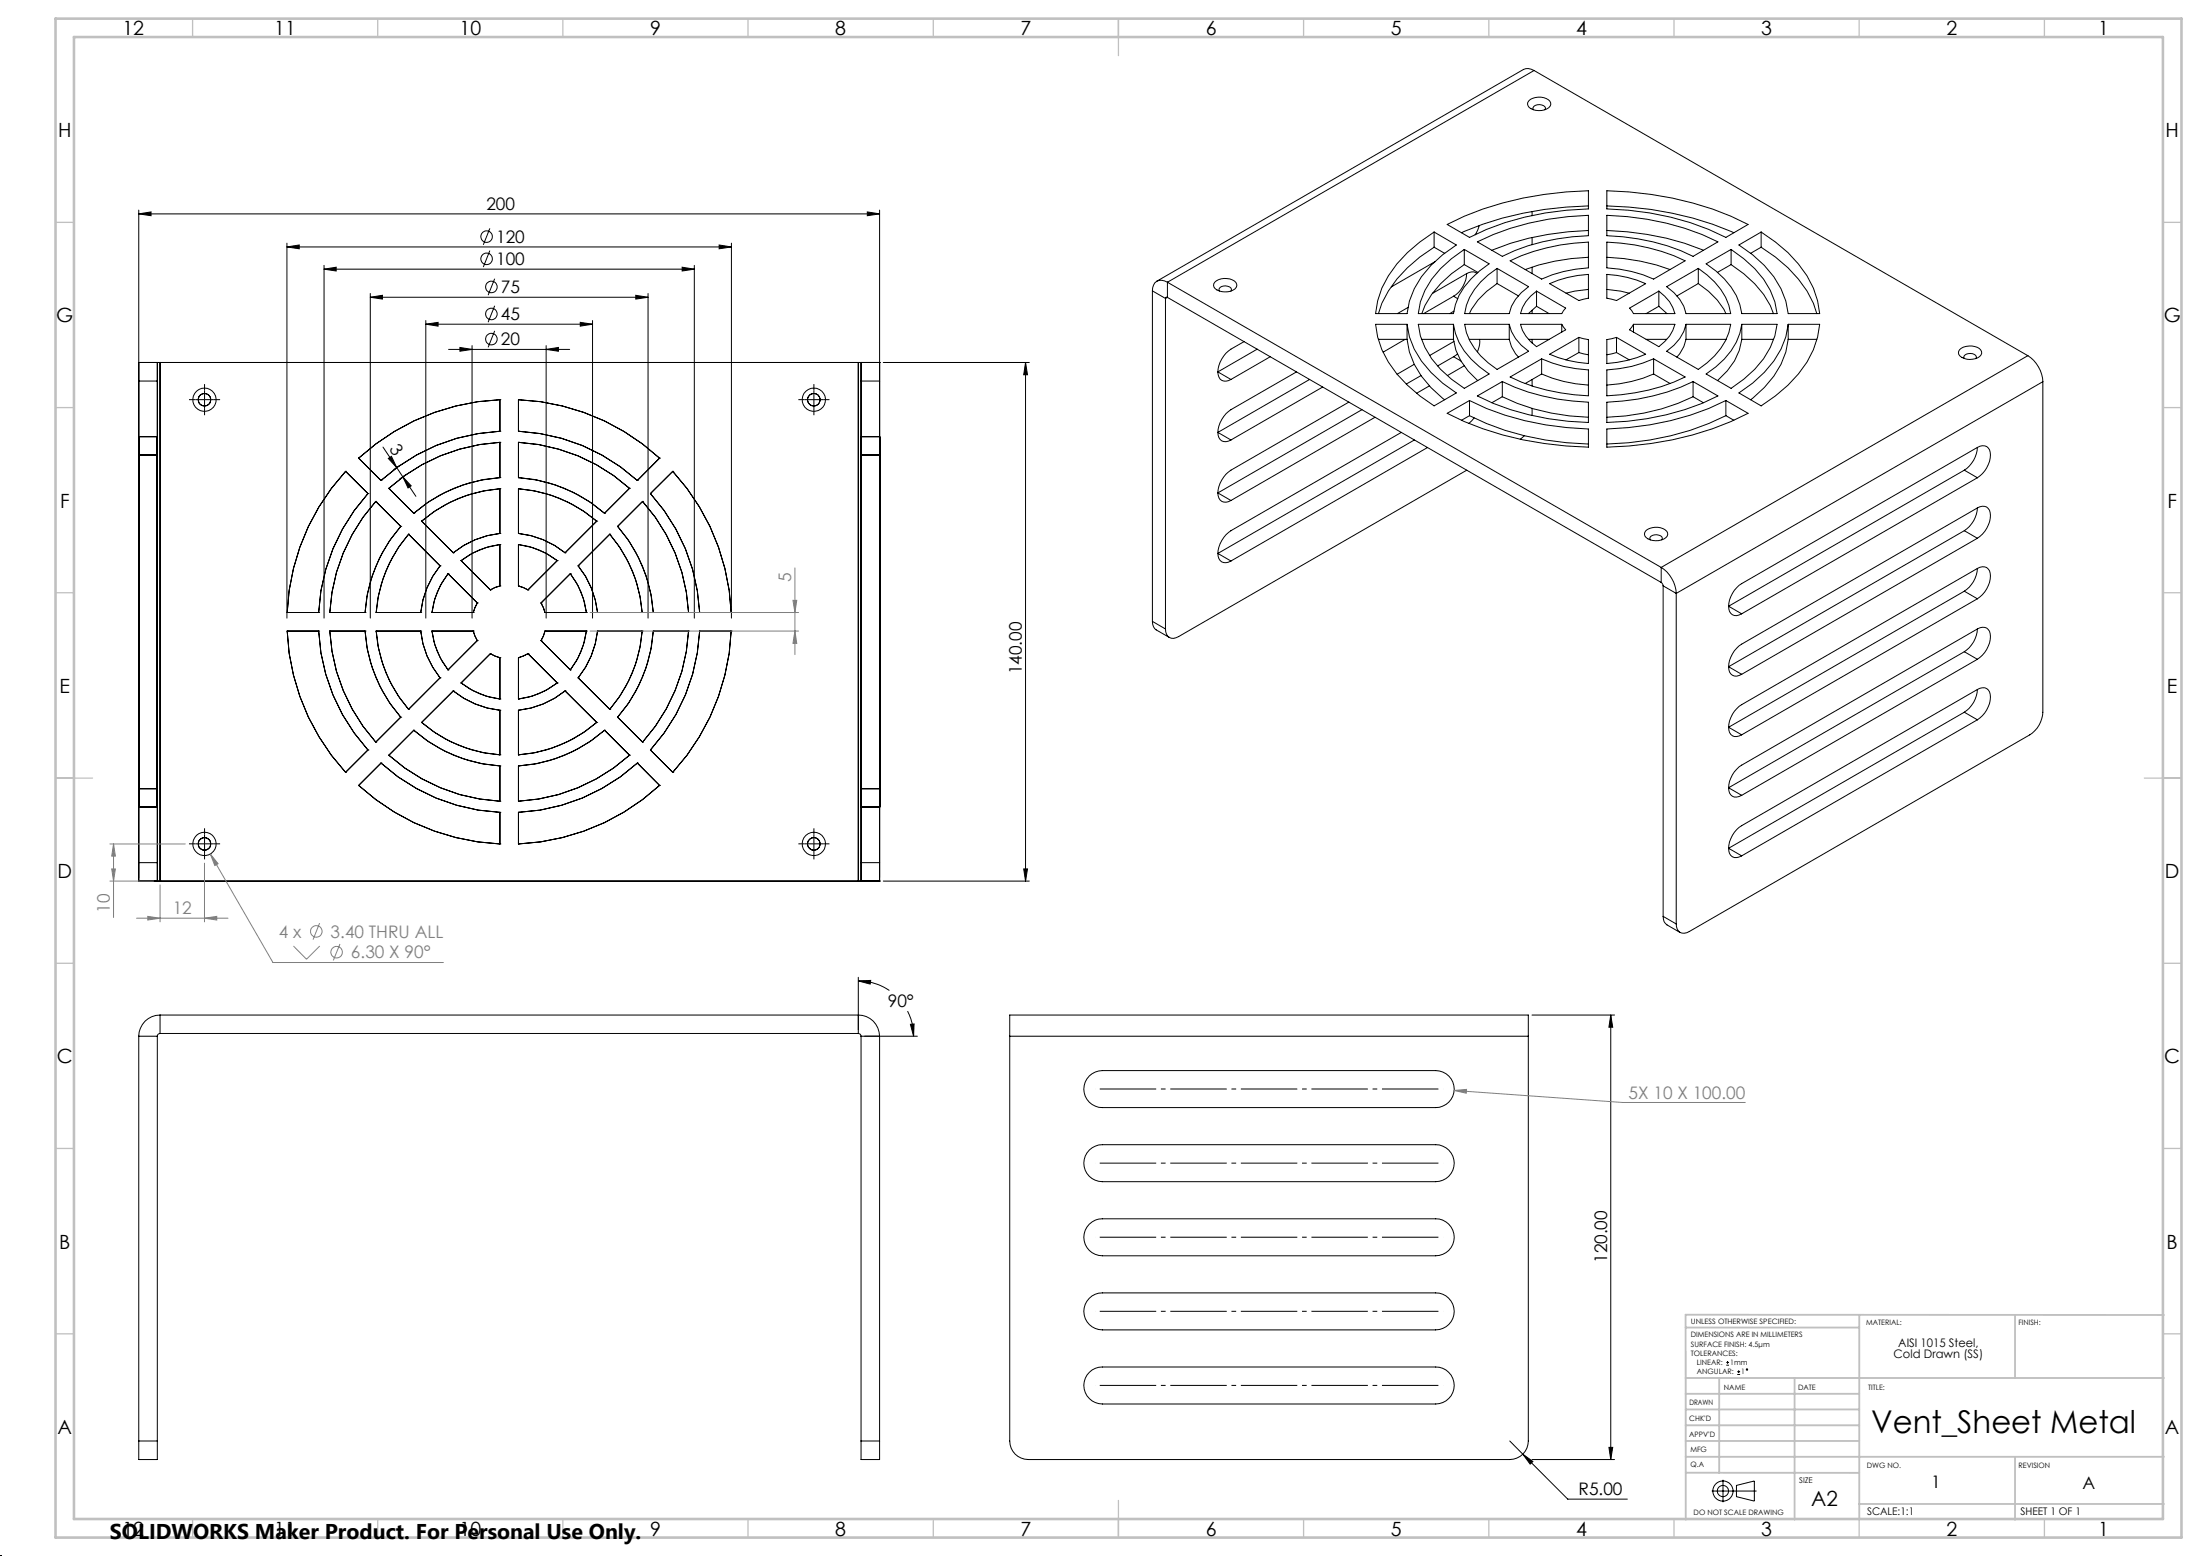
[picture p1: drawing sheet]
<svg xmlns="http://www.w3.org/2000/svg" width="594mm" height="420mm" viewBox="0 0 594 420" stroke-linecap="round" stroke-linejoin="round" font-family="sans-serif">
<g fill="none" stroke="#000" stroke-width=".27">
<path d="M414.2 19a2.91 2.91 0 0 0-2.9-.2l-99 57.1M414.2 19l133.3 77M414.2 19l-99 57.2M412.8 27.2a4.4 4.4 0 0 1 5.7 .1 1.58 1.58 0 0 1-1.5 2.4 4.1 4.1 0 0 1-4.4-1.1l-.1-1zM414 29.6l-.1-.3a1.95 1.95 0 0 1 3.4-.2l-.2 .5M413.7 57.1v1.1M428.9 55.6a90 90 0 0 0-34.3 7.2M433.8 58.1a71.5 71.5 0 0 1 30 7.2l-6.7 3.9a56.2 56.2 0 0 0-23.3-5.6zM433.8 51.5a88.3 88.3 0 0 1 38.2 9.1l-6 3.5a74.8 74.8 0 0 0-32.2-7.7zM433.8 55.6a90.4 90.4 0 0 1 34.3 7.2M311.1 78.5l3.6 2.1M311.1 78.5v89.2"/>
<path d="M315.2 76.2a2.47 2.47 0 0 0-2.9-.3 2.47 2.47 0 0 0-1.2 2.6M315.2 76.2l133.3 77M315.2 76.2v4.1M328 76.1a4.4 4.4 0 0 1 5.7 .2 1.33 1.33 0 0 1-.8 2 4.3 4.3 0 0 1-5.1-.8l-.1-.9zM329.2 78.5a.81 .81 0 0 1 .6-1.2 2.09 2.09 0 0 1 2.7 .8l-.1 .4M380 68.2l3.4-2.9 3.8-2.7 6 3.5a28.8 28.8 0 0 0-12.7 15.2l-.6 3.3h-8.5a24.9 24.9 0 0 1 8.6-16.4zM387.2 66.7a36.1 36.1 0 0 0-14.1 15.2l-.9 2.7M387.2 62.6v4.1M387.2 66.7l2.9 1.7M387.5 70.6l-11.9 6.9M388.9 72.5l3-2.7 3.5-2.5 6.7 3.9a22.1 22.1 0 0 0-9.1 11l-.6 2.4h-9.5a20.1 20.1 0 0 1 6-12.1zM390.7 60.6a86.7 86.7 0 0 1 38.2-9.1v4.9a74.4 74.4 0 0 0-32.1 7.7z"/>
<path d="M392.5 80l1.1 .6M392.5 80l-8.1 4.6M395.4 71.4a26.9 26.9 0 0 0-11.5 13.2M395.4 71.4l3.6 2.1M395.4 67.3v4.1M396 73.9a7.6 7.6 0 0 1-3.5 6.1M396 73.9l-9.2 5.3M398.7 73.8a2.16 2.16 0 0 0-2.7 .1M398.9 65.3a71.5 71.5 0 0 1 30-7.2v5.5a56.2 56.2 0 0 0-23.3 5.6zM399.4 60.9l-1.1 2.5M399.8 76.1l2-1.9 2.4-1.8 8.5 5a11.9 11.9 0 0 0-5.2 7.2h-12a14.9 14.9 0 0 1 4.3-8.5zM404.2 76.5a19.1 19.1 0 0 0-7.5 8.1"/>
<path d="M404.2 72.4v4.1M404.2 76.5l5.8 3.4M407.7 70.4a53.5 53.5 0 0 1 21.2-5v6.9a35.1 35.1 0 0 0-12.7 3zM413.2 80l1.7-1.4 7.8 4.6-1 1.4h-11.2l.6-1.6 .9-1.6zM413.7 64.1v2M413.7 72.1v1.8M414.9 78.6v4.1M418.4 76.6a29.3 29.3 0 0 1 10.5-2.5v6.4l-2.6 .6zM428.9 78.1l-3.8 .5-2.3 .5M428.9 69.4a54.5 54.5 0 0 0-17.1 3.4M428.9 62.2a70.9 70.9 0 0 0-26.1 5.4M433.8 65.4a53.5 53.5 0 0 1 21.2 5l-8.5 4.9a35.1 35.1 0 0 0-12.7-3z"/>
<path d="M433.8 74.1a29.3 29.3 0 0 1 10.5 2.5l-7.8 4.5-2.7-.6zM433.8 78.1l3.8 .5 2.3 .5M433.8 69.4a54.5 54.5 0 0 1 17.1 3.4M433.8 62.2a70.9 70.9 0 0 1 26.1 5.4M447.9 78.6v4.1M450 77.4l8.5-5a18.1 18.1 0 0 1 8.8 12.2h-12.1a11.9 11.9 0 0 0-5.2-7.2zM458.5 76.5a19.3 19.3 0 0 1 7.5 8.1M458.5 72.4v4.1M458.5 76.5l-5.7 3.4M460.7 71.2l6.7-3.9a27.4 27.4 0 0 1 11.8 14.2l.6 3.1h-9.5a19.5 19.5 0 0 0-9.6-13.4zM467.4 71.4a29 29 0 0 1 10.6 11.1l.8 2.1M467.4 67.3v4.1"/>
<path d="M467.4 71.4l-3.7 2.1M469.5 66.1l6-3.5a35.6 35.6 0 0 1 14.1 15.2l1.1 3.4 .6 3.4h-8.5a21.8 21.8 0 0 0-6.4-13l-3.2-2.8zM475.5 66.7a35.6 35.6 0 0 1 14.1 15.2l.9 2.7M475.5 62.6v4.1M475.5 66.7l-2.8 1.7M37.5 97.8h5.7M37.5 97.8v5.1h5v-5.1M37.5 97.8h.1M37.5 97.8v140M37.5 97.8h5M42.5 97.8h.7M42.5 97.8h.1"/>
<path d="M42.5 97.8v140M43.2 97.8h.1M43.2 97.8v140M43.2 97.8h188.5M231.7 97.8h5.8M231.7 97.8h.8M231.7 97.8h.1M231.7 97.8v140M232.5 97.8v5.1h5v-5.1M232.5 97.8h.1M232.5 97.8v140M232.5 97.8h5"/>
<path d="M237.5 97.8h.1M237.5 97.8v140M314.7 80.6v89.2M315.2 80.3h-.4l-.1 .3M315.2 80.3l133.3 76.9M315.2 80.3l-.5 .3M335.9 92.2a12.5 12.5 0 0 0-5.5 3.9 5.6 5.6 0 0 0-1 6.2 2.26 2.26 0 0 0 3 .1M339.4 94.2l-10.6 6.2 3.6 2M343 96.3l-10.6 6.1M371.4 87.5h8.5a21.6 21.6 0 0 0 6.5 13l3.1 2.9 3.7 2.7-6 3.5a36.5 36.5 0 0 1-14.1-15.2l-1.1-3.4zM372.2 91.6h7.7M372.3 91.6l-.1 .1"/>
<path d="M379.4 91.6l-5.9 3.5M379.9 91.6a24.2 24.2 0 0 0 10.2 16.3M379.9 87.5v4.1M380.2 83l-2.9 1.6M381.8 98.3l-4.6 2.7M382.9 87.5h9.5a17.3 17.3 0 0 0 7.1 11.5l2.6 1.9-6.7 3.9a26.8 26.8 0 0 1-11.9-14.1zM383.9 91.6h8.5M392.4 91.6a17.7 17.7 0 0 0 6.6 11.1M392.4 87.5v4.1M392.5 96.3l2 1.2M392.5 96.3l-4.3 2.5M392.6 92.2l-6.6 3.7"/>
<path d="M392.6 84l-1.2 .6M393.5 95.5l-1 .8M395.4 98.7l-4.6 2.7M395.5 87.5h12a11.9 11.9 0 0 0 5.2 7.3l-8.5 4.9a17.8 17.8 0 0 1-8.7-12.2zM396.7 91.6h10.8M399.5 91.6a5.7 5.7 0 0 1-.6 3.4M407.5 91.6l.6 2 1.1 1.9 .8 .9M407.5 87.5v4.1M410.5 87.5h11.2l1 1.5-7.8 4.6a10.4 10.4 0 0 1-4.4-6.1zM412.7 91.6h5.6M413.7 83.7v.9M413.7 91.6v1"/>
<path d="M414.9 82.7l-2.2 1.9M414.9 82.7l3.4 1.9M416.2 96.9v4M418.4 95.6l7.9-4.5 2.6 .6v6.4a31.4 31.4 0 0 1-10.5-2.5zM421.7 87.5v2.1M426.3 95.2l2.6 .6M426.3 91.1v4.1M426.3 95.2l-3.5 1.9M433.8 99.9a34.1 34.1 0 0 0 12.7-3l8.5 4.9a52.7 52.7 0 0 1-21.2 5zM433.8 91.7l2.7-.6 7.8 4.5a31.4 31.4 0 0 1-10.5 2.5zM436.5 95.2l-2.7 .6M436.5 91.1v4.1"/>
<path d="M436.5 95.2l3.4 1.9M440 83.2l7.9-4.6a10.4 10.4 0 0 1 4.3 6h-11.2zM441 87.5h11.2a10.4 10.4 0 0 1-4.3 6.1l-7.9-4.6zM441 87.5v2.1M444.5 91.6h5.5M446.5 96.9v4M447.9 82.7l2.1 1.9M447.9 82.7l-3.4 1.9M455.2 87.5h12.1a18.1 18.1 0 0 1-8.8 12.2l-8.5-4.9a11.9 11.9 0 0 0 5.2-7.3zM455.2 91.6l-.6 2-1.1 1.9-.7 .9M455.2 87.5v4.1M455.2 91.6h10.9"/>
<path d="M470.3 87.5h9.5a21.7 21.7 0 0 1-9 14.9l-3.4 2.4-6.7-3.9a19.4 19.4 0 0 0 9.6-13.4zM470.3 91.6a17.3 17.3 0 0 1-6.6 11.1M470.3 87.5v4.1M470.3 91.6h8.5M482.8 87.5h8.5a25 25 0 0 1-8.6 16.5l-3.3 2.9-3.9 2.7-6-3.5a29.2 29.2 0 0 0 12.7-15.2zM482.8 91.6a24.2 24.2 0 0 1-10.1 16.3M482.8 87.5v4.1M482.8 91.6h7.7M529.1 94.4a4.4 4.4 0 0 1 5.7 .1 1.6 1.6 0 0 1-1.4 2.3 4.1 4.1 0 0 1-4.5-1.1l-.1-.9zM530.4 96.8l-.2-.3a1.95 1.95 0 0 1 3.4-.2l-.1 .5M547.5 96a8.9 8.9 0 0 1 4.1 7M547.5 96l-99 57.2"/>
<path d="M37.5 117.8v5.1zM37.5 117.8h5M42.5 117.8v5.1zM135 107.9a60.1 60.1 0 0 0-38.2 15.8M135 119.4a48.7 48.7 0 0 0-30 12.4M135 116.4a51.2 51.2 0 0 0-32.1 13.3M135 107.9h.1M135 119.4h.1M135 116.4h.1M135 107.9v8.5M135 119.4v9.5M140 107.9a59.9 59.9 0 0 1 38.1 15.8"/>
<path d="M140 119.4a48.7 48.7 0 0 1 30 12.4M140 116.4a51.2 51.2 0 0 1 32.1 13.3M140 107.9h.1M140 116.4h.1M140 119.4h.1M140 107.9v8.5M140 119.4v9.5M232.5 117.8v5.1zM232.5 117.8h5M237.5 117.8v5.1zM350.1 100.4l-17.7 10.2a7.1 7.1 0 0 0-3.3 7.5 2.12 2.12 0 0 0 3.3 .7M353.6 102.4l-24.8 14.3 3.6 2.1"/>
<path d="M357.1 104.5l-24.7 14.3M364.2 108.5l-31.8 18.4a7.1 7.1 0 0 0-3.3 7.6 2.12 2.12 0 0 0 3.3 .6M367.7 110.6l-38.9 22.5 3.6 2M371.3 112.6l-38.9 22.5M378.4 116.7l-46 26.5a7.1 7.1 0 0 0-3.3 7.6 2.12 2.12 0 0 0 3.3 .6M381.9 118.8l-53.1 30.6 3.6 2M383.7 101.4l-4 2.3M385.9 104.2l-3.4 1.9M390.7 111.6l6.1-3.5a75.8 75.8 0 0 0 32.1 7.7v4.9a87.7 87.7 0 0 1-38.2-9.1zM396.8 112.2a75.1 75.1 0 0 0 32.1 7.7M396.8 108.1v4.1M396.8 112.2l-2.2 1.2"/>
<path d="M398 112.8l-1.4 1.5M398.9 106.9l6.7-3.9a57.7 57.7 0 0 0 23.3 5.6v5.4a70.1 70.1 0 0 1-30-7.1zM405.6 107.1a55.2 55.2 0 0 0 23.3 5.5M405.6 103v4.1M405.6 107.1l-2.8 1.6M407.7 101.8l8.5-4.9a34.1 34.1 0 0 0 12.7 3v6.9a52.7 52.7 0 0 1-21.2-5zM411.6 117.6l-1.1 1M413.7 102.4v1.8M413.7 110.2v1.9M416.2 100.9a36.1 36.1 0 0 0 12.7 3M416.2 100.9l-4.4 2.6M433.8 115.8a76.1 76.1 0 0 0 32.2-7.7l6 3.5a86 86 0 0 1-38.2 9.1z"/>
<path d="M433.8 108.6a57.7 57.7 0 0 0 23.3-5.6l6.7 3.9a70.1 70.1 0 0 1-30 7.1zM446.5 100.9a36.1 36.1 0 0 1-12.7 3M446.5 100.9l4.4 2.6M457.1 107.1a55.7 55.7 0 0 1-23.3 5.5M457.1 103v4.1M457.1 107.1l2.8 1.6M466 112.2a75.4 75.4 0 0 1-32.2 7.7M466 108.1v4.1M466 112.2l2.1 1.2M551.6 103v89.2a7.6 7.6 0 0 1-3.6 6.1l-91.9 53.1a2.15 2.15 0 0 1-2.5 .3 2.15 2.15 0 0 1-1-2.3M551.6 103l-99 57.2M37.5 122.9h5"/>
<path d="M93.3 127.2a59.7 59.7 0 0 0-15.8 38.1M93.3 127.2h.1M93.3 127.2l6 6M96.8 123.7h.1M96.8 123.7l6.1 6M99.3 133.2a51.4 51.4 0 0 0-13.3 32.1M99.3 133.2h.1M101.5 135.3a48.7 48.7 0 0 0-12.5 30M101.5 135.3h.1M101.5 135.3l6.7 6.8M102.9 129.7h.1M105 131.8h.1"/>
<path d="M105 131.8l6.7 6.8M111.7 138.6h.1M135 128.9a38.8 38.8 0 0 0-23.3 9.7M135 128.9a39.1 39.1 0 0 0-23.3 9.7M135 131.9a36.1 36.1 0 0 0-21.2 8.8M135 131.9a35.8 35.8 0 0 0-21.2 8.8M135 131.9h.1M135 128.9h.1M135 131.9v12.1M140 131.9a36.1 36.1 0 0 1 21.1 8.8M140 128.9a38.8 38.8 0 0 1 23.2 9.7M140 128.9a39.1 39.1 0 0 1 23.2 9.7"/>
<path d="M140 131.9h.1M140 128.9h.1M140 131.9v12.1M163.2 138.6h.1M170 131.8h.1M170 131.8l-6.8 6.8M172.1 129.7h.1M173.5 135.3a48.7 48.7 0 0 1 12.4 30M173.5 135.3h.1M173.5 135.3l-6.7 6.8M175.6 133.2a51.4 51.4 0 0 1 13.3 32.1M175.6 133.2h.1"/>
<path d="M178.1 123.7h.1M178.1 123.7l-6 6M181.6 127.2a59.7 59.7 0 0 1 15.8 38.1M181.6 127.2h.1M181.6 127.2l-6 6M232.5 122.9h5M385.4 120.8l-53 30.6M396 126.9l-77.8 44.9a2.17 2.17 0 0 1-2.5 .3 2.17 2.17 0 0 1-1-2.3M530.4 126.9l-63.7 36.7 3.6 2.1M530.4 126.9l3.5 2.1M533.9 137.1a2.15 2.15 0 0 1 2.5-.2 2.15 2.15 0 0 1 1 2.3 7.8 7.8 0 0 1-3.5 6.1M533.9 137.1l-63.6 36.8a7.2 7.2 0 0 0-3.3 7.5 2.09 2.09 0 0 0 3.3 .6"/>
<path d="M533.9 120.8a2.15 2.15 0 0 1 2.5-.3 2.15 2.15 0 0 1 1 2.3 7.8 7.8 0 0 1-3.5 6.2M533.9 120.8l-63.6 36.7a7.2 7.2 0 0 0-3.3 7.5 2.09 2.09 0 0 0 3.3 .7M533.9 120.8a7.8 7.8 0 0 1-3.5 6.1M533.9 137.1a7.8 7.8 0 0 1-3.5 6.1M533.9 129l-63.6 36.7M108.2 142.1a38.6 38.6 0 0 0-9.6 23.2M108.2 142.1a39.1 39.1 0 0 0-9.6 23.2M108.2 142.1h.1M110.3 144.2a36 36 0 0 0-8.7 21.1M110.3 144.2a36.1 36.1 0 0 0-8.7 21.1M110.3 144.2h.1M110.3 144.2l8.5 8.5"/>
<path d="M113.8 140.7h.1M113.8 140.7l8.6 8.5M118.8 152.7a24 24 0 0 0-5.2 12.6M118.8 152.7h.1M121 154.9a20.9 20.9 0 0 0-4.4 10.4M121 154.9l-2.1 3.2-1.5 3.5-.8 3.7M121 154.9h.1M121 154.9l7.9 7.9M122.4 149.2h.1M124.5 151.3h.1M124.5 151.3l7.9 7.9M132.4 159.2h.1"/>
<path d="M135 158.2l-2.6 1M135 147a20.9 20.9 0 0 0-10.5 4.3M135 147l-3.8 .8-3.5 1.4-3.2 2.1M135 144a24 24 0 0 0-12.6 5.2M135 147h.1M135 144h.1M135 158.2h.1M135 147v11.2M140 158.2l2.6 1M140 147a20.9 20.9 0 0 1 10.5 4.3M140 147l3.7 .8 3.5 1.4 3.3 2.1M140 144a24 24 0 0 1 12.6 5.2"/>
<path d="M140 144h.1M140 147h.1M140 158.2h.1M140 147v11.2M142.6 159.2h.1M150.5 151.3h.1M150.5 151.3l-7.9 7.9M152.6 149.2h.1M154 154.9l2.1 3.2 1.4 3.5 .8 3.7M154 154.9a20.9 20.9 0 0 1 4.3 10.4M154 154.9h.1M154 154.9l-7.9 7.9"/>
<path d="M156.1 152.7a24 24 0 0 1 5.2 12.6M156.1 152.7a24.4 24.4 0 0 1 5.3 12.6M156.1 152.7h.1M161.1 140.7h.1M161.1 140.7l-8.5 8.5M164.6 144.2a36.6 36.6 0 0 1 8.8 21.1M164.6 144.2a36.1 36.1 0 0 1 8.8 21.1M164.6 144.2h.1M164.6 144.2l-8.5 8.5M166.8 142.1a39.2 39.2 0 0 1 9.6 23.2M166.8 142.1a39.1 39.1 0 0 1 9.6 23.2M166.8 142.1h.1"/>
<path d="M444.3 143.3a4.1 4.1 0 0 1 6 .5 1.69 1.69 0 0 1-1.7 2 4.2 4.2 0 0 1-4.5-1.1v-1zM445.6 145.7l-.1-.3a1.85 1.85 0 0 1 2.8-.8l.5 .7-.1 .4M448.5 153.2a8.9 8.9 0 0 1 4.1 7M448.5 157.2l.6 .9M448.5 153.2v4M449.1 158.1l3.5 2.1M449.1 158.1v89.3M530.4 143.2l-63.7 36.8 3.6 2M530.4 143.2l3.5 2.1M530.4 159.6l-63.7 36.7 3.6 2M530.4 159.6l3.5 2M533.9 153.4a2.15 2.15 0 0 1 2.5-.2 2.15 2.15 0 0 1 1 2.3 7.8 7.8 0 0 1-3.5 6.1"/>
<path d="M533.9 153.4l-63.6 36.8a7.2 7.2 0 0 0-3.3 7.5 2.09 2.09 0 0 0 3.3 .6M533.9 153.4a7.8 7.8 0 0 1-3.5 6.2M533.9 145.3l-63.6 36.7M77.5 170.3a60.1 60.1 0 0 0 15.8 38.2M77.5 170.3h.1M77.5 165.3h.1M77.5 165.3h8.5M77.5 170.3h8.5M86 170.3a51.2 51.2 0 0 0 13.3 32.1M86 170.3h.1M86 165.3h.1M89 170.3a48.7 48.7 0 0 0 12.5 30"/>
<path d="M89 165.3h.1M89 170.3h.1M89 165.3h9.6M89 170.3h9.6M98.6 170.3a39.1 39.1 0 0 0 9.6 23.3M98.6 170.3a38.8 38.8 0 0 0 9.6 23.3M98.6 165.3h.1M98.6 170.3h.1M101.6 170.3a36.1 36.1 0 0 0 8.7 21.2M101.6 170.3a35.8 35.8 0 0 0 8.7 21.2M101.6 165.3h.1M101.6 170.3h.1"/>
<path d="M101.6 165.3h12M101.6 170.3h12M113.6 170.3a23.9 23.9 0 0 0 5.2 12.7M113.6 165.3h.1M113.6 170.3h.1M116.6 170.3a20.9 20.9 0 0 0 4.4 10.5M116.6 170.3l.8 3.8 1.5 3.5 2.1 3.2M116.6 165.3h.1M116.6 170.3h.1M116.6 165.3h11.2M116.6 170.3h11.2M127.8 170.3l1.1 2.6"/>
<path d="M127.8 165.3h.1M127.8 170.3h.1M128.9 162.8l-1.1 2.5M128.9 172.9h.1M128.9 162.8h.1M128.9 172.9l-7.9 7.9M132.4 176.4l2.6 1.1M132.4 176.4h.1M132.4 176.4l-7.9 7.9M135 177.5h.1M135 177.5v11.2M140 177.5h.1"/>
<path d="M140 177.5v11.2M142.6 176.4l-2.6 1.1M142.6 176.4h.1M142.6 176.4l7.9 7.9M146.1 162.8l1 2.5M146.1 162.8h.1M146.1 172.9h.1M146.1 172.9l7.9 7.9M147.1 170.3l-1 2.6M147.1 170.3h.1M147.1 165.3h.1M147.1 165.3h11.2"/>
<path d="M147.1 170.3h11.2M158.3 170.3l-.8 3.8-1.4 3.5-2.1 3.2M158.3 170.3a20.9 20.9 0 0 1-4.3 10.5M158.3 170.3h.1M158.3 165.3h.1M161.3 170.3a23.9 23.9 0 0 1-5.2 12.7M161.3 170.3h.1M161.3 165.3h.1M161.3 165.3h12.1M161.3 170.3h12.1M161.4 170.3a24.4 24.4 0 0 1-5.3 12.7M173.4 170.3a36.1 36.1 0 0 1-8.8 21.2"/>
<path d="M173.4 170.3a35.8 35.8 0 0 1-8.8 21.2M173.4 170.3h.1M173.4 165.3h.1M176.4 170.3a38.8 38.8 0 0 1-9.6 23.3M176.4 170.3a39.1 39.1 0 0 1-9.6 23.3M176.4 170.3h.1M176.4 165.3h.1M176.4 165.3h9.5M176.4 170.3h9.5M185.9 170.3a48.7 48.7 0 0 1-12.4 30M185.9 165.3h.1M185.9 170.3h.1"/>
<path d="M188.9 170.3a51.2 51.2 0 0 1-13.3 32.1M188.9 170.3h.1M188.9 165.3h.1M188.9 165.3h8.5M188.9 170.3h8.5M197.4 170.3a60.1 60.1 0 0 1-15.8 38.2M197.4 165.3h.1M197.4 170.3h.1M311.1 167.7a2.61 2.61 0 0 0 1.1 2.3l3.5 2.1M311.1 167.7l3.6 2.1M452.6 160.2v89.2M530.4 175.9l-63.7 36.7 3.6 2.1"/>
<path d="M530.4 175.9l3.5 2.1M533.9 169.8a2.15 2.15 0 0 1 2.5-.3 2.15 2.15 0 0 1 1 2.3 7.8 7.8 0 0 1-3.5 6.2M533.9 169.8l-63.6 36.7a7.2 7.2 0 0 0-3.3 7.5 2.09 2.09 0 0 0 3.3 .7M533.9 169.8a7.8 7.8 0 0 1-3.5 6.1M533.9 178l-63.6 36.7M533.9 161.6l-63.6 36.7M108.2 193.6h.1M108.2 193.6l-6.7 6.7M110.3 191.5h.1M111.7 197.1a38.6 38.6 0 0 0 23.3 9.6M111.7 197.1a38.5 38.5 0 0 0 23.3 9.6M111.7 197.1h.1"/>
<path d="M111.7 197.1l-6.7 6.8M113.8 195a35.7 35.7 0 0 0 21.2 8.7M113.8 195a35.8 35.8 0 0 0 21.2 8.7M113.8 195h.1M118.8 183h.1M118.8 183l-8.5 8.5M121 180.8h.1M122.4 186.5a24 24 0 0 0 12.6 5.2M122.4 186.5h.1M122.4 186.5l-8.6 8.5M124.5 184.3a20.9 20.9 0 0 0 10.5 4.4M124.5 184.3l3.2 2.1 3.5 1.5 3.8 .8"/>
<path d="M124.5 184.3h.1M135 191.7h.1M135 188.7h.1M135 191.7v12M140 188.7h.1M140 191.7h.1M140 191.7v12M150.5 184.3a20.9 20.9 0 0 1-10.5 4.4M150.5 184.3l-3.3 2.1-3.5 1.5-3.7 .8M150.5 184.3h.1M152.6 186.5a24 24 0 0 1-12.6 5.2M152.6 186.5h.1"/>
<path d="M152.6 186.5l8.5 8.5M154 180.8h.1M156.1 183h.1M156.1 183l8.5 8.5M161.1 195a36 36 0 0 1-21.1 8.7M161.1 195a36.1 36.1 0 0 1-21.1 8.7M161.1 195h.1M163.2 197.1a38.6 38.6 0 0 1-23.2 9.6M163.2 197.1a38.5 38.5 0 0 1-23.2 9.6M163.2 197.1h.1M163.2 197.1l6.8 6.8M164.6 191.5h.1"/>
<path d="M166.8 193.6h.1M166.8 193.6l6.7 6.7M530.4 192.2l-63.7 36.8 3.6 2M530.4 192.2l3.5 2.1M533.9 186.1a2.15 2.15 0 0 1 2.5-.2 2.15 2.15 0 0 1 1 2.3 7.8 7.8 0 0 1-3.5 6.1M533.9 186.1l-63.6 36.8a7.2 7.2 0 0 0-3.3 7.5 2.09 2.09 0 0 0 3.3 .6M533.9 186.1a7.8 7.8 0 0 1-3.5 6.1M533.9 194.3l-63.6 36.7M37.5 212.8v5.1zM37.5 217.9h5M37.5 212.8h5M42.5 212.8v5.1z"/>
<path d="M93.3 208.5h.1M96.8 212a60.2 60.2 0 0 0 38.2 15.8M96.8 212h.1M99.3 202.4h.1M99.3 202.4l-6 6.1M101.5 200.3h.1M102.9 206a51.2 51.2 0 0 0 32.1 13.3M102.9 206h.1M102.9 206l-6.1 6M105 203.9a48.7 48.7 0 0 0 30 12.4M105 203.9h.1M135 206.7h.1"/>
<path d="M135 203.7h.1M135 219.3h.1M135 216.3h.1M135 206.7v9.6M135 219.3v8.5M140 203.7h.1M140 206.7h.1M140 219.3h.1M140 216.3h.1M140 206.7v9.6M140 219.3v8.5M170 203.9a48.7 48.7 0 0 1-30 12.4"/>
<path d="M170 203.9h.1M172.1 206a51.2 51.2 0 0 1-32.1 13.3M172.1 206h.1M172.1 206l6 6M173.5 200.3h.1M175.6 202.4h.1M175.6 202.4l6 6.1M178.1 212a60 60 0 0 1-38.1 15.8M178.1 212h.1M181.6 208.5h.1M232.5 212.8v5.1zM232.5 217.9h5"/>
<path d="M232.5 212.8h5M237.5 212.8v5.1zM37.5 237.8h5.7M37.5 237.8v-4.9h5v4.9M37.5 237.8h.1M37.5 237.8h5M42.5 237.8h.7M42.5 237.8h.1M43.2 237.8h.1M43.2 237.8h188.5M135 227.8h.1M140 227.8h.1"/>
<path d="M231.7 237.8h5.8M231.7 237.8h.8M231.7 237.8h.1M232.5 237.8v-4.9h5v4.9M232.5 237.8h.1M232.5 237.8h5M237.5 237.8h.1M449.1 247.4a2.41 2.41 0 0 0 1 2.2l3.5 2.1M449.1 247.4l3.5 2M37.5 279.7h5M37.5 279.7v109.3M42.5 279.7v109.3"/>
<path d="M43.2 274h188.5a5.7 5.7 0 0 1 5.8 5.7v109.3M43.2 279a.72 .72 0 0 0-.7 .7M43.2 274a5.7 5.7 0 0 0-5.7 5.7M43.2 279h188.5M43.2 274v5M231.7 279a.72 .72 0 0 1 .8 .7M231.7 264.8l3.4-.2-.2 1zM231.7 264.8a15.1 15.1 0 0 1 8.4 2.6M231.7 263.8v15.2M232.5 279.7h15.2M232.5 279.7v109.3M245 272.9a14.1 14.1 0 0 1 1.7 6.8"/>
<path d="M245.8 276.5l1-.1-.1 3.3zM272.6 279.7v109.3a5 5 0 0 0 5 5h130a5 5 0 0 0 5-5v-109.3M272.6 279.7v-5.7h140v5.7M272.6 279.7h140M413.6 274h22.3M434.9 274l.5 3.3h-1zM434.9 274v120M294.1 290.4a5.2 5.2 0 0 1 3.5-1.4h90a5 5 0 0 1 5 5 5 5 0 0 1-5 5h-90a5 5 0 0 1-4.6-3.1 5 5 0 0 1 1.1-5.5zM294.1 310.4a5.2 5.2 0 0 1 3.5-1.4h90a5 5 0 0 1 5 5 5 5 0 0 1-5 5h-90a5 5 0 0 1-4.6-3.1 5 5 0 0 1 1.1-5.5zM294.1 330.4a4.8 4.8 0 0 1 3.5-1.4h90a5 5 0 0 1 5 5 5 5 0 0 1-5 5h-90a5 5 0 0 1-4.6-3.1 5 5 0 0 1 1.1-5.5zM294.1 350.4a4.8 4.8 0 0 1 3.5-1.4h90a5 5 0 0 1 5 5 5 5 0 0 1-5 5h-90a5 5 0 0 1-4.6-3.1 5 5 0 0 1 1.1-5.5zM294.1 370.4a4.8 4.8 0 0 1 3.5-1.4h90a5 5 0 0 1 5 5 5 5 0 0 1-5 5h-90a5 5 0 0 1-4.6-3.1 5 5 0 0 1 1.1-5.5z"/>
<path d="M37.5 389v5h5v-5M37.5 389h5M232.5 389v5h5v-5M232.5 389h5M407.6 389l3.6 3.5M411.2 392.5l2.7 2-.8 .7zM411.2 392.5l12.1 12.2h16.1M413.6 394h22.3M434.4 390.7h1l-.5 3.3z"/>
<circle cx="55.2" cy="107.9" r="1.7"/>
<circle cx="55.2" cy="107.9" r="3.2"/>
<circle cx="219.7" cy="107.9" r="1.69"/>
<circle cx="219.7" cy="107.9" r="3.2"/>
<circle cx="55.2" cy="227.8" r="1.71"/>
<circle cx="55.2" cy="227.8" r="3.2"/>
<circle cx="219.7" cy="227.8" r="1.7"/>
<circle cx="219.8" cy="227.8" r="3.2"/>
</g>
<g fill="none" stroke="#c0c0c0" stroke-width=".35">
<path d="M52 5v5M102 5v5M152 5v5M202 5v5M252 5v5M302 5v10M352 5v5M402 5v5M452 5v5M502 5v5M552 5v5M15 60h5"/>
<path d="M584 60h5M15 110h5M584 110h5M15 160h5M584 160h5M15 210h10M579 210h10M15 260h5M584 260h5M15 310h5M584 310h5M15 360h5"/>
<path d="M584 360h5M52 410v5M102 410v5M152 410v5M202 410v5M252 410v5M302 405v10M352 410v5M402 410v5M452 410v5M502 410v5M552 410v5"/>
</g>
<g fill="none" stroke="#c0c0c0" stroke-width=".5">
<path d="M455.1 358.3h46.9M502 354.9v55.3M544.1 354.9v17.1M584.3 354.9h-129.2l.1 55.3M455.1 372h129.2M455.1 376.2h46.9M464.2 372v25.5M484.5 372v38.2M455.1 389h46.9M455.1 384.7h46.9M455.1 380.5h46.9M455.1 393.2h129.2"/>
<path d="M455.2 397.5l46.8 .1M544.1 393.3v16.9M502 406h82.3"/>
</g>
<path d="M15 5h574v410h-574zM20 10h564v400h-564z" fill="none" stroke="#c0c0c0" stroke-width=".7"/>
<path d="M231.7 264.8l3.4-.2-.2 1zM245.8 276.5l1-.1-.1 3.3zM434.9 274l.5 3.3h-1zM411.2 392.5l2.7 2-.8 .7zM434.4 390.7h1l-.5 3.3z" fill="#000"/>
<path d="M0 420h.1" fill="none" stroke="#000" stroke-width=".27" stroke-dasharray="1.3 .6"/>
<path d="M392.6 294.3l3.4-.2-.1 1zM392.6 294.3l45.5 3.3h33.1" fill="none" stroke="#808080" stroke-width=".27"/>
<path d="M392.6 294.3l3.4-.2-.1 1z" fill="#808080"/>
<g fill="none" stroke="#000" stroke-width=".27">
<path d="M37.5 57.7l3.3-.5v1zM37.5 56.7v180.1M37.5 57.7h200M234.2 57.2l3.3 .5-3.3 .5zM237.5 56.7v180.1M77.5 66.7l3.3-.6v1.1zM77.5 65.6v101.2M77.5 66.7h120M87.5 72.7l3.3-.6v1zM87.5 71.6v95.2M87.5 72.7h100M100 79.2v87.6"/>
<path d="M132.3 61.6l-1.8 4.5M132.3 67.6l-1.8 4.5M133.6 75.2l-1.8 4.5M171.7 79.7l3.3 .5-3.3 .5zM175 79.2v87.6M184.2 72.1l3.3 .6-3.3 .4zM187.5 71.6v95.2M194.2 66.1l3.3 .6-3.3 .5zM197.5 65.6v101.2M100 80.2l3.3-.5v1zM100 80.2h75M115 87.5l3.3-.5v1z"/>
<path d="M115 86.5v80.3M115 87.5h45M121.1 94.3h32.7M124.2 93.8l3.3 .5-3.3 .5zM127.5 93.3v73.5M133.6 82.5l-1.8 4.5M133.6 89.3l-1.8 4.5M147.5 94.3l3.3-.5v1zM147.5 93.3v73.5M156.7 87l3.3 .5-3.3 .5zM160 86.5v80.3M238.5 97.8h39.4"/>
<path d="M276.9 97.8l.5 3.4h-1zM276.9 97.8v140M103.4 120.7l3.7 5.5M104.8 123.7l.9-.5 1.4 3zM107.1 126.2l1.7 2.5M108 125.6l-1.7 1.2M108.8 128.7l2.2 2.4-.8 .6zM108.8 128.7l3.5 5.3M109.6 128.1l-1.7 1.1M238.5 237.8h39.4M276.4 234.5h1l-.5 3.3z"/>
<circle cx="131.4" cy="63.9" r="1.55"/>
<circle cx="131.4" cy="69.9" r="1.55"/>
<circle cx="132.7" cy="77.4" r="1.55"/>
<circle cx="132.7" cy="84.7" r="1.55"/>
<circle cx="132.7" cy="91.5" r="1.55"/>
</g>
<path d="M295.7 294h94M295.7 314h94M295.7 334h94M295.7 354h94M295.7 374h94" fill="none" stroke="#000" stroke-width=".27" stroke-dasharray="15.2 1.3 1.3 1.3" stroke-dashoffset="-1.3" stroke-linecap="butt"/>
<path d="M0 420h.1" fill="none" stroke="#000" stroke-width=".27" stroke-dasharray="1.3 .6"/>
<g fill="#000">
<path d="M37.5 57.7l3.3-.5v1zM234.2 57.2l3.3 .5-3.3 .5zM77.5 66.7l3.3-.6v1.1zM87.5 72.7l3.3-.6v1zM184.2 72.1l3.3 .6-3.3 .4zM194.2 66.1l3.3 .6-3.3 .5zM100 80.2l3.3-.5v1zM115 87.5l3.3-.5v1zM124.2 93.8l3.3 .5-3.3 .5zM147.5 94.3l3.3-.5v1zM156.7 87l3.3 .5-3.3 .5zM171.7 79.7l3.3 .5-3.3 .5z"/>
<path d="M276.9 97.8l.5 3.4h-1zM104.8 123.7l.9-.5 1.4 3zM108.8 128.7l2.2 2.4-.8 .6zM276.4 234.5h1l-.5 3.3z"/>
</g>
<g fill="none" stroke="#808080" stroke-width=".27">
<path d="M56.8 230.5l2.1 2.6-.9 .5zM56.8 230.5l16.9 29.3h46M79.2 255.4l3.6 3.5 3.5-3.5M86.3 249.2l-1.8 4.4M91.8 254.8l-1.8 4.4"/>
<circle cx="85.4" cy="251.4" r="1.55"/>
<circle cx="90.9" cy="257" r="1.55"/>
</g>
<path d="M56.8 230.5l2.1 2.6-.9 .5z" fill="#808080"/>
<path d="M29.7 227.8h20.3M29.7 237.8h11.8M30.7 227.8l.5 3.3h-1zM30.7 227.8v19.9" fill="none" stroke="#808080" stroke-width=".27"/>
<path d="M30.7 227.8l.5 3.3h-1z" fill="#808080"/>
<path d="M30.2 234.5h1l-.5 3.3z" fill="none" stroke="#808080" stroke-width=".27"/>
<path d="M30.2 234.5h1l-.5 3.3z" fill="#808080"/>
<path d="M43.2 238.8v10M55.2 233v15.8M36.9 247.8h24.7M55.2 247.8l3.3-.4v.9z" fill="none" stroke="#808080" stroke-width=".27"/>
<path d="M55.2 247.8l3.3-.4v.9z" fill="#808080"/>
<path d="M39.9 247.4l3.3 .4-3.3 .5z" fill="none" stroke="#808080" stroke-width=".27"/>
<path d="M39.9 247.4l3.3 .4-3.3 .5z" fill="#808080"/>
<path d="M214.6 153.3v23.4M159.3 165.3h56.3M159.3 170.3h56.3M214.1 162h1l-.5 3.3z" fill="none" stroke="#808080" stroke-width=".27"/>
<path d="M214.1 162h1l-.5 3.3z" fill="#808080"/>
<path d="M214.6 170.3l.5 3.4h-1z" fill="none" stroke="#808080" stroke-width=".27"/>
<path d="M214.6 170.3l.5 3.4h-1z" fill="#808080"/>
<g fill="none" stroke="#000" stroke-width=".27">
<path d="M466.1 368.5h.7M466.1 367.8h.7M466.4 367.4v.7M469.1 371h.7M469.1 370.3h.7M469.4 369.9v.7M465.2 399.4v6.1M462.2 402.5h12.1M468.8 400.9l4.9-1.1v5.4l-4.9-1.2z"/>
<circle cx="471.7" cy="369.7" r=".2"/>
<circle cx="465.2" cy="402.5" r="1.51"/>
<circle cx="465.2" cy="402.5" r="2.73"/>
</g>
<g fill="none" stroke="#000" stroke-width=".27" stroke-dasharray="15.2 1.3 1.3 1.3" stroke-linecap="butt">
<path d="M52.7 107.9h-1.7M55.2 107.9v-2.5M55.2 107.9h-2.5M55.2 107.9v2.5M55.2 107.9h2.5M55.2 105.4v-1.7M55.2 110.4v1.7M57.7 107.9h1.7M217.3 107.9h-1.7M219.8 107.9v-2.5M219.8 107.9h-2.5M219.8 107.9v2.5"/>
<path d="M219.8 107.9h2.5M219.8 105.4v-1.7M219.8 110.4v1.7M222.3 107.9h1.7M52.7 227.8h-1.7M55.2 227.8v-2.5M55.2 227.8h-2.5M55.2 227.8v2.5M55.2 227.8h2.5M55.2 225.3v-1.7M55.2 230.3v1.7M57.7 227.8h1.7"/>
<path d="M217.3 227.8h-1.7M219.8 227.8v-2.5M219.8 227.8h-2.5M219.8 227.8v2.5M219.8 227.8h2.5M219.8 225.3v-1.7M219.8 230.3v1.7M222.3 227.8h1.7"/>
</g>
<text font-size="8.5" x="505.2" y="386.9">Vent_Sheet Metal</text>
<text font-size="5.8" x="29.7" y="415.3">SOLIDWORKS Maker Product. For Personal Use Only. 9</text>
<text font-size="5.6" x="489" y="406.4">A2</text>
<g font-size="5.3">
<text x="33.1" y="9.5">12</text>
<text x="74.1" y="9.5">11</text>
<text x="124.1" y="9.5">10</text>
<text x="175.5" y="9.5">9</text>
<text x="225.5" y="9.5">8</text>
<text x="275.5" y="9.5">7</text>
<text x="325.5" y="9.5">6</text>
<text x="375.5" y="9.5">5</text>
<text x="425.5" y="9.5">4</text>
<text x="475.5" y="9.5">3</text>
<text x="525.5" y="9.5">2</text>
<text x="566.5" y="9.5">1</text>
<text x="15.7" y="37">H</text>
<text x="584.7" y="37">H</text>
<text x="15.2" y="87">G</text>
<text x="584.2" y="87">G</text>
<text x="16.2" y="137">F</text>
<text x="585.2" y="137">F</text>
<text x="16.1" y="187">E</text>
<text x="585.1" y="187">E</text>
<text x="15.5" y="237">D</text>
<text x="584.5" y="237">D</text>
<text x="15.4" y="287">C</text>
<text x="584.4" y="287">C</text>
<text x="16" y="337">B</text>
<text x="585" y="337">B</text>
<text x="15.5" y="387">A</text>
<text x="584.5" y="387">A</text>
<text x="33.1" y="414.5">12</text>
<text x="74.1" y="414.5">11</text>
<text x="124.1" y="414.5">10</text>
<text x="225.5" y="414.5">8</text>
<text x="275.5" y="414.5">7</text>
<text x="325.5" y="414.5">6</text>
<text x="375.5" y="414.5">5</text>
<text x="425.5" y="414.5">4</text>
<text x="475.5" y="414.5">3</text>
<text x="525.5" y="414.5">2</text>
<text x="566.5" y="414.5">1</text>
</g>
<g font-size="4.7">
<text x="131.3" y="56.7">200</text>
<text x="134" y="65.6">120</text>
<text x="134" y="71.6">100</text>
<text x="135.3" y="79.1">75</text>
<text x="135.3" y="86.4">45</text>
<text x="135.3" y="93.2">20</text>
<text x="105" y="121.2" transform="rotate(56 105 121.2)">3</text>
<text x="275.9" y="182" transform="rotate(-90 275.9 182)">140.00</text>
<text x="239.7" y="271.9">90°</text>
<text x="433.9" y="340.9" transform="rotate(-90 433.9 340.9)">120.00</text>
<text x="521.4" y="401.6">1</text>
<text x="562.2" y="401.9">A</text>
<text x="426.2" y="403.6">R5.00</text>
</g>
<g font-size="4.7" fill="#808080">
<text x="213.6" y="157.2" transform="rotate(-90 213.6 157.2)">5</text>
<text x="29.7" y="246.3" transform="rotate(-90 29.7 246.3)">10</text>
<text x="46.6" y="246.8">12</text>
<text x="75.3" y="253.1">4 x</text>
<text x="89.3" y="253.1">3.40 THRU ALL</text>
<text x="94.8" y="258.7">6.30 X 90°</text>
<text x="439.7" y="296.5">5X 10 X 100.00</text>
</g>
<g font-size="3.2">
<text x="512.5" y="363.5">AISI 1015 Steel,</text>
<text x="511.3" y="366.6">Cold Drawn (SS)</text>
</g>
<g font-size="2.8">
<text x="504.1" y="408.9">SCALE:1:1</text>
<text x="545.5" y="408.9">SHEET 1 OF 1</text>
</g>
<text font-size="2.1" x="485.8" y="400.2">SIZE</text>
<g font-size="2">
<text x="456.5" y="357.3">UNLESS OTHERWISE SPECIFIED:</text>
<text x="503.9" y="357.7">MATERIAL:</text>
<text x="545" y="357.7">FINISH:</text>
<text x="456.5" y="361">DIMENSIONS ARE IN MILLIMETERS</text>
<text x="456.5" y="363.5">SURFACE FINISH: 4.5μm</text>
<text x="456.5" y="366">TOLERANCES:</text>
<text x="458.2" y="368.5">LINEAR:</text>
<text x="458.2" y="371">ANGULAR:</text>
<text x="467.1" y="368.5">1mm</text>
<text x="470.1" y="371">1</text>
<text x="465.5" y="375.1">NAME</text>
<text x="485.5" y="375.1">DATE</text>
<text x="504.4" y="375.1">TITLE:</text>
<text x="456.1" y="383.5">CHK'D</text>
<text x="456.1" y="379.1">DRAWN</text>
<text x="456.1" y="387.8">APPV'D</text>
<text x="456.4" y="391.9">MFG</text>
<text x="456.4" y="396.1">Q.A</text>
<text x="504" y="396.3">DWG NO.</text>
<text x="545" y="396.3">REVISION</text>
<text x="457.3" y="408.9">DO NOT SCALE DRAWING</text>
</g>
</svg>
